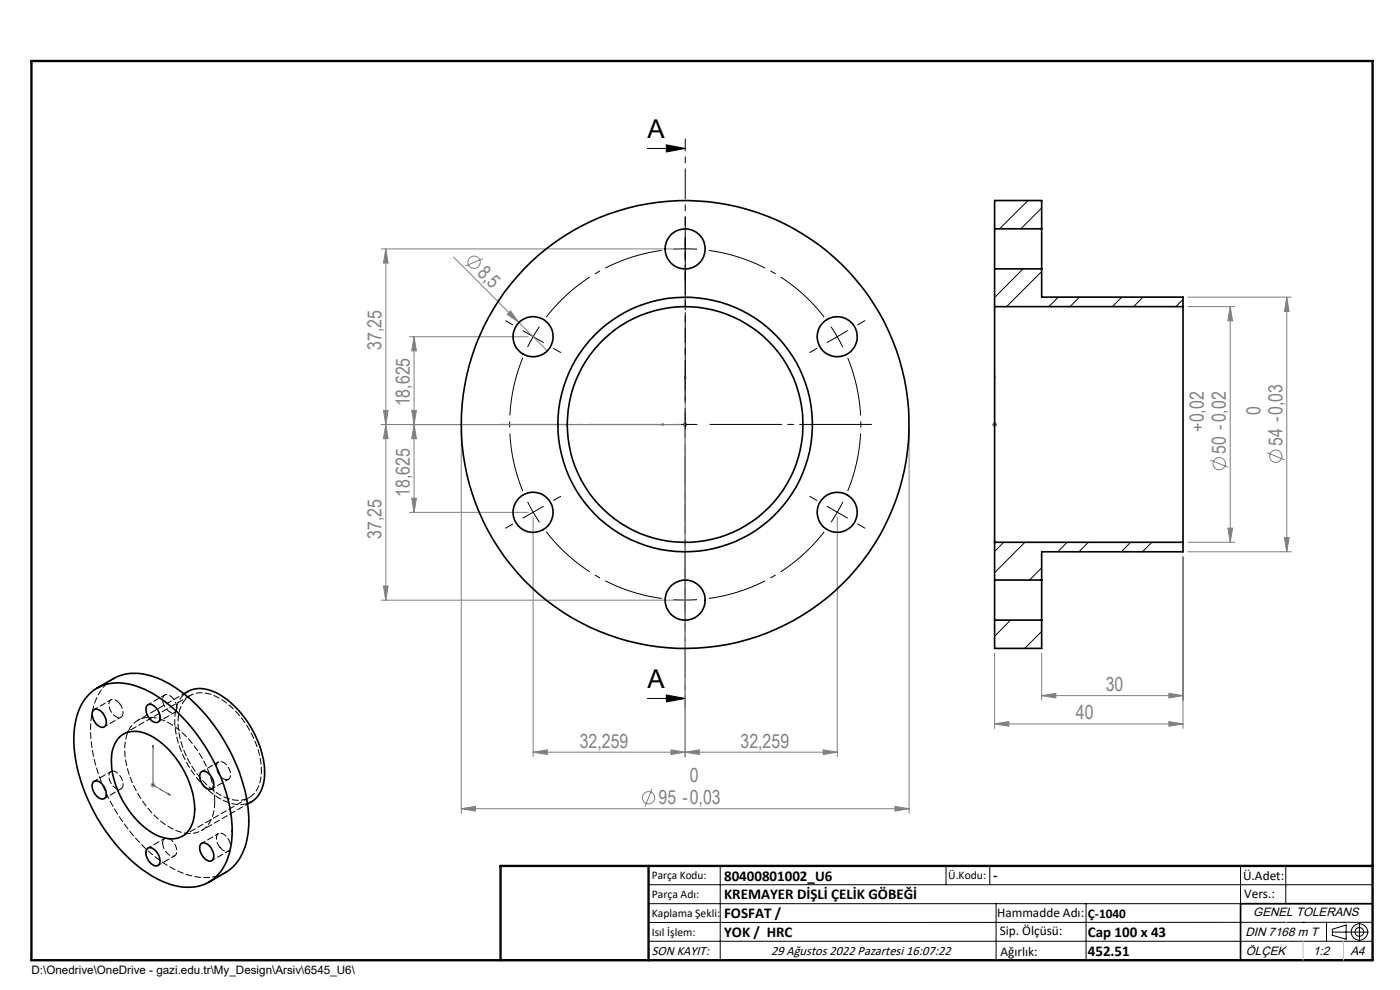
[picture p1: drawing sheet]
<svg xmlns="http://www.w3.org/2000/svg" width="297mm" height="210mm" viewBox="0 0 297 210" stroke-linecap="round" stroke-linejoin="round" font-family="sans-serif">
<g fill="none" stroke="#808080" stroke-width=".21">
<path d="M80.9 52.8h63.5M81.8 52.8l.5 3h-.9zM81.8 52.8v74.5M96.2 54.5l13.9 13.9M102.4 54.8l-3.7 1.6M86.9 71.4h25.2M87.8 71.4l.5 3h-1zM87.8 71.4v37.3M108.3 66l1.8 2.4-2.5-1.7zM110.1 68.4l6 6M252 63h22M252 65h10"/>
<path d="M261 65l.5 3h-1zM261 65v50M273 63l.5 3.1h-1zM273 63v54M80.9 90.1h63.5M81.4 87.1h.9l-.5 3zM81.8 90.1l.5 3h-.9zM87.3 87.1h1l-.5 3zM87.8 90.1l.5 3h-1zM97.9 91v81.5M144.9 90.1h.9M145 89.7l.7 .7"/>
<path d="M145.3 89.6v.9M145.3 91v69.5M145.7 89.7l-.7 .7M192.9 91v81.5M210.5 90.1h1M210.6 89.7l.7 .7M211 89.6v.9M211.3 89.7l-.7 .7M256.8 97.6l3.7 1.5M268.8 96l3.7 1.5M86.9 108.7h25.2M87.3 105.7h1l-.5 3z"/>
<path d="M113.1 109.7v50.8M177.6 109.7v50.8M251 118.1v36.4M252 117h22M252 115h10M260.5 112h1l-.5 3zM272.5 114h1l-.5 3zM80.9 127.3h63.5M81.4 124.3h.9l-.5 3zM211 138.6v15.9M221 138.6v9.9M113.1 159.6l3-.5v.9z"/>
<path d="M113.1 159.6h64.5M142.3 159.1l3 .5-3 .4zM145.3 159.6l3-.5v.9zM174.6 159.1l3 .5-3 .4zM211 153.6l3-.5v.9zM211 153.6h40M221 147.6l3-.5v1zM221 147.6h30M248 147.1l3 .5-3 .5zM248 153.1l3 .5-3 .4zM32 166.5h.9M32.1 166.2l.7 .7"/>
<path d="M32.5 166v1M32.8 166.2l-.7 .7M97.9 171.5l3-.4v.9zM97.9 171.5h95M138.3 167.3l-1.5 3.8M189.9 171.1l3 .4-3 .5z"/>
<circle cx="100.6" cy="55.6" r="1.31"/>
<circle cx="258.6" cy="98.4" r="1.31"/>
<circle cx="270.6" cy="96.8" r="1.31"/>
<circle cx="137.6" cy="169.2" r="1.31"/>
</g>
<path d="M145.4 52.8l-2.5 .1M145.4 52.8l2.5 .1M113.1 71.4l-1.2 2.2M113.1 71.4l1.3-2.1M113.1 108.7l1.3 2.1M113.1 108.7l-1.2-2.2M177.6 108.7l1.2-2.2M177.6 108.7l-1.3 2.1M145.4 127.3l2.5-.1M145.4 127.3l-2.5-.1" fill="none" stroke="#000" stroke-width=".21" stroke-dasharray="15.2 1.3 1.3 1.3" stroke-linecap="butt"/>
<path d="M140.4 53.1a37.2 37.2 0 0 0-24.5 14.2M110.9 75.9a37.3 37.3 0 0 0 0 28.3M174.8 67.3a37.3 37.3 0 0 0-24.4-14.2M115.9 112.8a37.3 37.3 0 0 0 24.5 14.1M179.8 104.2a37.3 37.3 0 0 0 0-28.3M150.4 126.9a37.2 37.2 0 0 0 24.4-14.1" fill="none" stroke="#000" stroke-width=".21" stroke-dasharray="15.2 1.3 1.3 1.3" stroke-dashoffset="2.6" stroke-linecap="butt"/>
<g fill="none" stroke="#000" stroke-width=".21">
<path d="M137.3 31.5h8M141.4 30.7l3.9 .8-3.9 .7zM176.3 69.3l1.3 2.1M177.6 71.4l1.2 2.2M177.6 71.4l-2.2 1.3M179.8 70.2l-2.2 1.2M137.3 148.2h8M141.4 147.4l3.9 .8-3.9 .7zM137.6 187.7h153.6M137.6 191.7h153.6M137.6 199.7h153.6M152.8 183.7v20"/>
<path d="M200.7 183.7v4M210 183.7v4M211.3 191.7v12M230.4 191.7v12M263.2 183.7v20M272.8 183.7v8M276.4 195.6h.1M281.4 195.6v4.1M282.6 197.7h7.8M282.6 197.1l3-.9v3l-3-.8zM285 195.6h.1M288.4 195.8v3.8"/>
<path d="M291.2 195.6l-153.6 .1"/>
<circle cx="288.4" cy="197.7" r="1.74"/>
<circle cx="288.4" cy="197.7" r=".93"/>
</g>
<path d="M145.3 79.7l.2 .5h-.3zM145.3 79.7v10.4h-5.1M211 79.7v.5v-.5M211 79.7v10.4M140.2 90.1l.5-.2v.3zM211 89.9v.3zM211 90.1h.1M32.5 158.1v8.4l3.6 2.2M32.5 158.1l.1 .5-.3-.1zM35.7 168.3l.4 .4-.4-.2z" fill="none" stroke="#00f" stroke-width=".21"/>
<g fill="none" stroke="#000" stroke-width=".21" stroke-dasharray="15.2 1.3 1.3 1.3">
<path d="M145.4 52.8v-2.5M145.4 52.8v2.5M145.4 47.8v-1.8M145.4 57.8v1.7M108.8 68.9l-1.5-.9M113.1 71.4l-2.2-1.2M113.1 71.4l2.2 1.3M117.4 73.9l1.6 .9M173.3 73.9l-1.5 .9M182 68.9l1.5-.9M145.4 90v-2.5M145.4 90h-2.5"/>
<path d="M145.4 90v2.5M145.4 90h2.5M108.8 111.2l-1.5 .8M113.1 108.7l-2.2 1.2M113.1 108.7l2.2-1.3M117.4 106.2l1.6-.9M173.3 106.2l-1.5-.9M177.6 108.7l2.2 1.2M177.6 108.7l-2.1-1.3M182 111.2l1.5 .8M145.4 127.3v2.5M145.4 127.3v-2.5"/>
<path d="M145.4 132.3v1.7M145.4 122.3v-1.8"/>
</g>
<path d="M140.4 90h-34.8M145.4 85v-34.7M145.4 95v34.8M150.4 90h34.7" fill="none" stroke="#000" stroke-width=".21" stroke-dasharray="15.2 1.3 1.3 1.3" stroke-dashoffset="-.2"/>
<path d="M145.4 29.5v120.6" fill="none" stroke="#000" stroke-width=".21" stroke-dasharray="6.3 1.3 1.3 1.3" stroke-dashoffset="3.8"/>
<path d="M291.2 191.7h-28v12M106.2 203.7h185" fill="none" stroke="#000" stroke-width=".35"/>
<path d="M6.7 12.9h284.5v190.8h-284.5zM137.6 183.7v20M291.2 183.7h-185v20" fill="none" stroke="#000" stroke-width=".5"/>
<path d="M272.8 195.6h.1M276.4 199.7v4M285 199.7v4" fill="none" stroke="#c0c0c0" stroke-width=".21"/>
<path d="M141.4 30.7l3.9 .8-3.9 .7zM141.4 147.4l3.9 .8-3.9 .7z" fill="#000"/>
<g fill="#00f">
<path d="M140.2 90.1l.5 .1v-.3zM145.3 79.7l-.1 .5h.3z"/>
<path d="M35.7 168.3l.4 .4-.4-.2zM32.5 158.1l.1 .5-.3-.1z"/>
<path d="M211 89.9v.3zM211 79.7v.5zM211 89.9v.3zM211 79.7v.5z"/>
</g>
<g fill="#808080">
<path d="M108.3 66l1.8 2.4-2.5-1.7z"/>
<path d="M142.3 159.1l3 .5-3 .4zM113.1 159.6l3-.5v.9z"/>
<path d="M97.9 171.5l3-.4v.9zM189.9 171.1l3 .4-3 .5zM145.3 159.6l3-.5v.9zM174.6 159.1l3 .5-3 .4z"/>
<path d="M248 147.1l3 .5-3 .5zM221 147.6l3-.5v1zM248 153.1l3 .5-3 .4zM211 153.6l3-.5v.9z"/>
<path d="M81.8 90.1l.5 3h-.9zM81.4 124.3h.9l-.5 3z"/>
<path d="M87.8 71.4l.5 3h-1zM87.3 87.1h1l-.5 3zM87.8 90.1l.5 3h-1zM87.3 105.7h1l-.5 3zM81.8 52.8l.5 3h-.9zM81.4 87.1h.9l-.5 3zM273 63l.5 3.1h-1zM272.5 114h1l-.5 3zM261 65l.5 3h-1zM260.5 112h1l-.5 3z"/>
</g>
<g fill="none" stroke="#000" stroke-width=".35">
<path d="M211 48.5v8.5M211 48.5v-6h10v6M211 48.5h10M211 57v8M211 57h10M221 48.5v8.5M221 57v6h30v2M211 65v50M211 65h40M251 65v50M211 115v8M211 115h40"/>
<path d="M251 115v2h-30v6M211 123v8.5M211 131.5v6h10v-6M211 123h10M211 131.5h10M221 123v8.5M18.7 147.5a9.2 9.2 0 0 1 9.8-2.1 27.2 27.2 0 0 1 13.1 10.2 36.1 36.1 0 0 1 7.6 21.5 12.2 12.2 0 0 1-4.2 9.5 10.6 10.6 0 0 1-10.5 .4 33 33 0 0 1-14.4-14.4 31.1 31.1 0 0 1-4.2-18.7 11.9 11.9 0 0 1 2.8-6.4zM19.8 150.7a1.34 1.34 0 0 1 2 .6 2.17 2.17 0 0 1 .3 2.9 2.15 2.15 0 0 1-2.3-1.8l-.3-1.1zM20.6 146l3.5-2.1a10.1 10.1 0 0 1 8.7-.3 29.8 29.8 0 0 1 14.2 12.5 34.9 34.9 0 0 1 5.8 18.9 12.2 12.2 0 0 1-4.2 9.6l-4.3 2.5M25.4 156.3a5.7 5.7 0 0 1 6.6-.2 19.3 19.3 0 0 1 9.3 16.2 5.5 5.5 0 0 1-3.6 5.5 8.6 8.6 0 0 1-7.3-2.5 19.6 19.6 0 0 1-6.8-14.2 6.7 6.7 0 0 1 1.8-4.8zM31.2 149.7a1.31 1.31 0 0 1 2 .5 2.25 2.25 0 0 1 .3 3 2.14 2.14 0 0 1-2.3-1.7l-.2-.9zM39 147.2a6.4 6.4 0 0 1 7.2-.1 20.8 20.8 0 0 1 9.9 17.4 6.3 6.3 0 0 1-3.6 6.1"/>
<path d="M19.8 165.9a1.55 1.55 0 0 1 2.2 .9 2.02 2.02 0 0 1 .1 2.6 2.53 2.53 0 0 1-2.6-2.7zM42.7 179a1.63 1.63 0 0 1 2.2 1 1.85 1.85 0 0 1-.1 2.6 2.64 2.64 0 0 1-2.4-2.8zM42.7 163.8a1.69 1.69 0 0 1 2.2 1.1 1.8 1.8 0 0 1-.1 2.5 2.66 2.66 0 0 1-2.4-2.8zM31.2 180a1.43 1.43 0 0 1 2.1 .8 2.37 2.37 0 0 1 .3 2.7 1.58 1.58 0 0 1-2.1-.9 2.29 2.29 0 0 1-.3-2.6z"/>
<circle cx="145.4" cy="52.8" r="4.2"/>
<circle cx="113.1" cy="71.4" r="4.3"/>
<circle cx="177.6" cy="71.4" r="4.2"/>
<circle cx="145.3" cy="90" r="25"/>
<circle cx="145.4" cy="90" r="47.5"/>
<circle cx="145.4" cy="90.1" r="27"/>
<circle cx="113.1" cy="108.7" r="4.3"/>
<circle cx="177.6" cy="108.7" r="4.3"/>
<circle cx="145.4" cy="127.3" r="4.3"/>
</g>
<g fill="none" stroke="#000" stroke-width=".21">
<path d="M217 57l-6 6.1M218.1 42.5l-6 6M221 44.1l-4.4 4.4M221 57.6l-7.5 7.4M224.5 63l-2 2M229 63l-2 2M238 63l-2 2M242.5 63l-2 2M251 63.5l-1.6 1.5M212.9 115l-1.9 2M217.4 115l-6.4 6.5M226.4 115l-2 2"/>
<path d="M230.9 115l-2 2M239.9 115l-2 2M244.4 115l-2 2M214.4 131.5l-3.4 3.5M221 120.5l-2.6 2.5M221 133.9l-3.6 3.6"/>
</g>
<path d="M24.1 143.9a10.8 10.8 0 0 0-4.8 8.8 33.9 33.9 0 0 0 6.6 21.5 29.1 29.1 0 0 0 13.7 11.3 10.1 10.1 0 0 0 8.3-.5" fill="none" stroke="#000" stroke-width=".21" stroke-dasharray="1.3 .6" stroke-dashoffset=".2"/>
<path d="M25.4 149.2a1.28 1.28 0 0 0-2.2-.4 2.87 2.87 0 0 0 2.1 3.4 1.21 1.21 0 0 0 .7-1.9l-.6-1.1M37.5 150.1a2.81 2.81 0 0 0-2.3-2.8 1.38 1.38 0 0 0-.5 2.1 2.11 2.11 0 0 0 2.4 1.7l.3-.3 .1-.7M23.9 163.6a1.29 1.29 0 0 0-.6 1.9 2.23 2.23 0 0 0 2.3 1.9 2.08 2.08 0 0 0-.2-2.9l-.9-.8-.6-.1M34.5 178.8a2.81 2.81 0 0 0 2.3 2.8 1.38 1.38 0 0 0 .5-2.1 2.11 2.11 0 0 0-2.4-1.6l-.2 .2-.2 .7M46.7 179.7a1.28 1.28 0 0 0 2.1 .5 2.87 2.87 0 0 0-2.1-3.5 1.21 1.21 0 0 0-.6 1.9l.6 1.1M48.2 165.4a1.29 1.29 0 0 0 .5-2 2.23 2.23 0 0 0-2.3-1.8 2.08 2.08 0 0 0 .2 2.9l.9 .7 .7 .2" fill="none" stroke="#000" stroke-width=".21" stroke-dasharray="1.3 .6"/>
<g fill="none" stroke="#000" stroke-width=".21" stroke-dasharray="1.3 .6" stroke-dashoffset=".5">
<path d="M22.1 154.2l3.6-2.1M23.5 148.4l-3.5 2.1M33.5 153.2l3.6-2.1M34.9 147.4l-3.5 2.1M22.1 169.4l3.6-2.1M23.5 163.7l-3.5 2M34.9 177.8l-3.5 2.1M44.9 167.3l3.6-2M46.4 161.6l-3.6 2.1M46.4 176.8l-3.6 2.1M55.5 163.5a19.2 19.2 0 0 0-9.8-15.8 5.1 5.1 0 0 0-6.7 1.1 10 10 0 0 0-.7 8.2 18.9 18.9 0 0 0 9.5 12.2 5 5 0 0 0 6.6-1.5 7.8 7.8 0 0 0 1.1-4.2M33.5 183.6l3.6-2.1"/>
<path d="M44.9 182.5l3.6-2"/>
</g>
<path d="M39.9 146.7a6.9 6.9 0 0 0-2.8 6.5 20.9 20.9 0 0 0 10.2 16.6 6.4 6.4 0 0 0 6.1 .2" fill="none" stroke="#000" stroke-width=".21" stroke-dasharray="1.3 .6" stroke-dashoffset=".8"/>
<path d="M45.6 170a21 21 0 0 0-10-16.8 6 6 0 0 0-7.3 .3 9 9 0 0 0-1.6 7.9 21 21 0 0 0 10 14.5 5.8 5.8 0 0 0 7.2-.7 7.8 7.8 0 0 0 1.7-5.2" fill="none" stroke="#000" stroke-width=".21" stroke-dasharray="1.3 .6" stroke-dashoffset="-.1"/>
<path d="M40.4 147.5l-14.2 8.2M38.7 177.3l14.2-8.1" fill="none" stroke="#000" stroke-width=".21" stroke-dasharray="1.3 .6" stroke-dashoffset=".1"/>
<path d="M39 147.1l-9.7 5.7M42.8 176.2l9.7-5.7" fill="none" stroke="#000" stroke-width=".21" stroke-dasharray="1.3 .6" stroke-dashoffset=".7"/>
<g font-size="5.5">
<text x="137.4" y="29.3">A</text>
<text x="137.4" y="146">A</text>
</g>
<g font-size="4.1" fill="#808080">
<text x="101.1" y="58.1" transform="rotate(45 101.1 58.1)">8,5</text>
<text x="80.9" y="74.2" transform="rotate(-90 80.9 74.2)">37,25</text>
<text x="86.9" y="86.2" transform="rotate(-90 86.9 86.2)">18,625</text>
<text x="267.4" y="88" transform="rotate(-90 267.4 88)">0</text>
<text x="255.4" y="91.6" transform="rotate(-90 255.4 91.6)">+0,02</text>
<text x="272.1" y="94.6" transform="rotate(-90 272.1 94.6)">54 -0,03</text>
<text x="260.1" y="96.2" transform="rotate(-90 260.1 96.2)">50 -0,02</text>
<text x="86.9" y="105.5" transform="rotate(-90 86.9 105.5)">18,625</text>
<text x="80.9" y="114.3" transform="rotate(-90 80.9 114.3)">37,25</text>
<text x="234.6" y="146.6">30</text>
<text x="228.2" y="152.6">40</text>
<text x="123" y="158.6">32,259</text>
<text x="157.1" y="158.6">32,259</text>
<text x="146.3" y="165.9">0</text>
<text x="139.7" y="170.6">95 -0,03</text>
</g>
<g font-size="3.2">
<text x="153.6" y="186.8">80400801002_U6</text>
<text x="153.6" y="190.8">KREMAYER DİŞLİ ÇELİK GÖBEĞİ</text>
<text x="210.7" y="186.6">-</text>
<text x="153.6" y="194.8">FOSFAT /</text>
<text x="153.6" y="198.8">YOK / HRC</text>
<text x="230.8" y="198.7">Cap 100 x 43</text>
<text x="230.8" y="202.8">452.51</text>
</g>
<g font-size="2.8">
<text x="263.7" y="186.7">Ü.Adet:</text>
<text x="263.9" y="190.5">Vers.:</text>
<text x="211.5" y="194.5">Hammadde Adı:</text>
<text x="230.8" y="194.7">Ç-1040</text>
<text x="138.3" y="202.6">SON KAYIT:</text>
<text x="163.6" y="202.6">29 Ağustos 2022 Pazartesi 16:07:22</text>
<text x="212.1" y="198.4">Sip. Ölçüsü:</text>
<text x="212.2" y="202.7">Ağırlık:</text>
</g>
<g font-size="2.6">
<text x="265.9" y="194.4">GENEL TOLERANS</text>
<text x="264.2" y="198.5">DIN 7168 m T</text>
<text x="264.3" y="202.6">ÖLÇEK</text>
<text x="278.5" y="202.6">1:2</text>
<text x="286.5" y="202.6">A4</text>
</g>
<g font-size="2.5">
<text x="138.3" y="186.4">Parça Kodu:</text>
<text x="138.3" y="190.5">Parça Adı:</text>
<text x="201.2" y="186.5">Ü.Kodu:</text>
<text x="138.3" y="194.5">Kaplama Şekli:</text>
<text x="138.3" y="198.6">Isıl İşlem:</text>
<text x="6.7" y="206.7">D:\Onedrive\OneDrive - gazi.edu.tr\My_Design\Arsiv\6545_U6\</text>
</g>
</svg>
